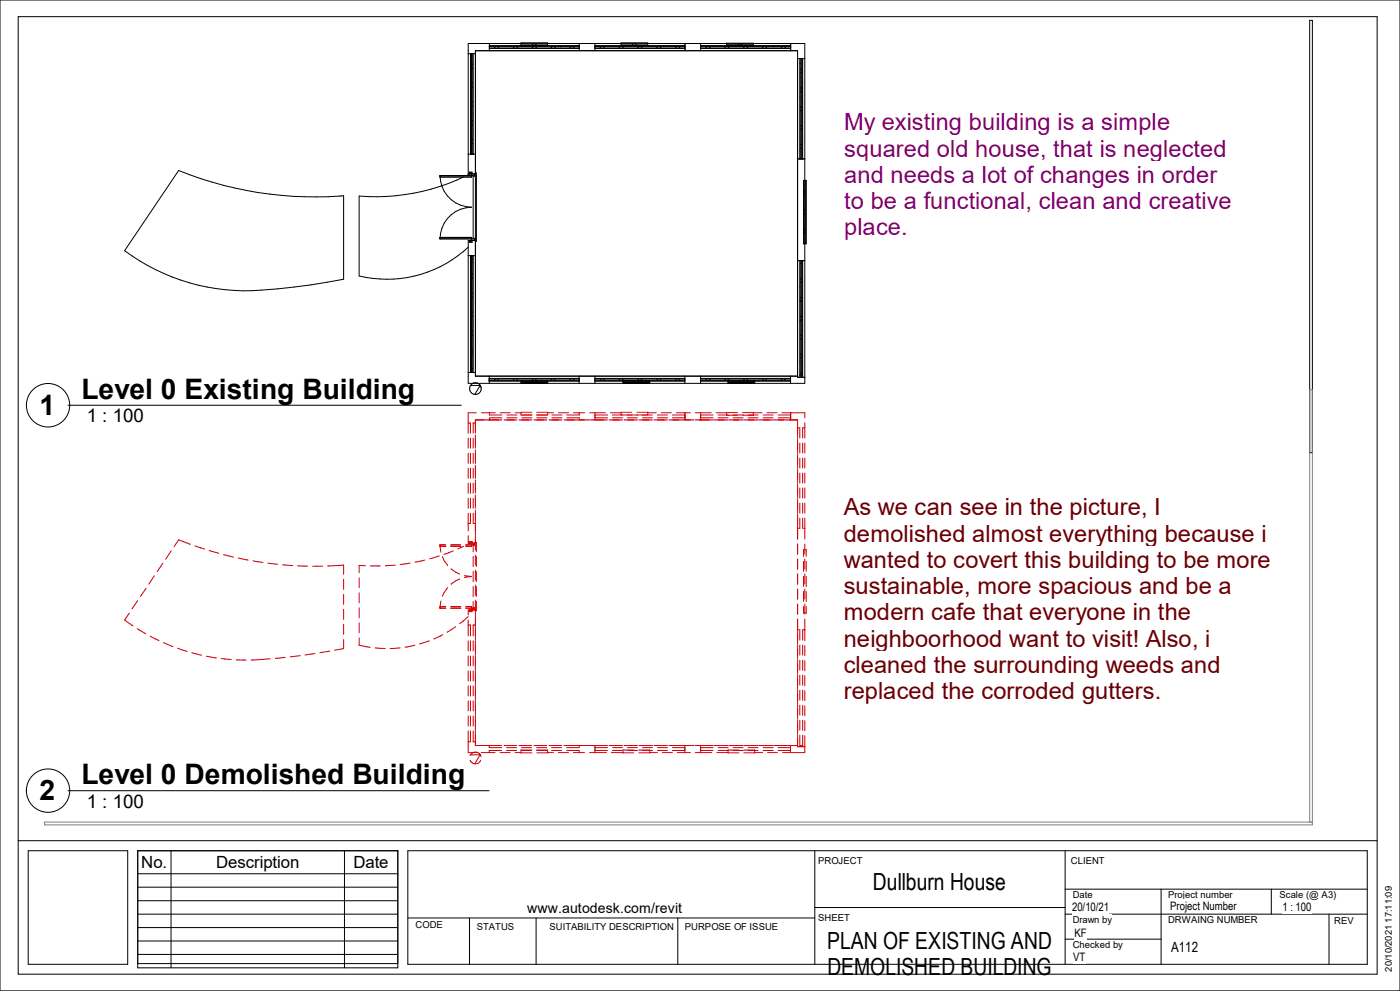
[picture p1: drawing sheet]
<svg xmlns="http://www.w3.org/2000/svg" width="420mm" height="297mm" viewBox="0 0 420 297" stroke-linecap="round" stroke-linejoin="round" font-family="sans-serif">
<path d="M141.5 52.1h.9v20h-.9z" fill="#c0c0c0"/>
<g fill="#fff">
<path d="M141.4 76.6h.5v35h-.5zM141.4 16.1h.5v30.1h-.5z" fill-rule="evenodd"/>
<path d="M241 54.1h.6v19h-.6z" fill-rule="evenodd"/>
</g>
<path d="M140.9 114.7h3.5v3.5h-3.5z" fill="#fff"/>
<g fill="none" stroke="#000" stroke-width=".3">
<path d="M140.5 16.1h2.1M141.1 16.1v30.1M141.2 16.1v30.1M141.4 16.1v30.1M141.8 19.1l-.4 .4M141.8 16.1v30.1M141.9 16.1v30.1M146.8 13v2.2M146.8 14.5h27M146.8 13.7h27M146.8 14.4h27M146.8 13.8h27"/>
<path d="M146.8 14h27M148.7 14l-.4 .4M149.3 14l.4 .4M154.3 14l-.4 .4M154.9 14l.5 .4M156.3 13h-15.8v39.1h2.1M156.3 13.7v-.8h8v.8M156.3 13.5h8M156.3 13h8M156.3 13.2h8M160 13.2l-.4 .3M160 14l-.4 .4"/>
<path d="M160.6 13.2l.4 .3M160.6 14l.4 .4M164.3 13h22M165.7 14l-.4 .4M166.2 14l.5 .4M168.1 14.4l.1 .1M171.3 14l-.4 .4M171.9 14l.4 .4M173.8 13v2.2M178.5 13v2.2M178.5 13.7h26.9v.8h-26.9M178.5 14.4h26.9"/>
<path d="M178.5 13.8h26.9M178.5 14h26.9M180.4 14l-.4 .4M181 14l.4 .4M186 14l-.4 .4M186.3 13.7v-.8h8v.8M186.3 13.5h8M186.3 13h8M186.3 13.2h8M186.6 14l.4 .4M190 13.2l-.4 .3M190.6 13.2l.4 .3"/>
<path d="M191.7 14l-.4 .4M192.3 14l.4 .4M193.5 13.6v.1M194.3 13h47.1v101.9h-15M197.3 14l-.4 .4M198 14l.3 .4M203 14l-.4 .4M203.6 14l.4 .4M205.5 13v2.2M210.2 13v2.2M210.2 13.7h27v.8h-27M210.2 14.4h27"/>
<path d="M210.2 13.8h27M210.2 14h27M212 14l-.3 .4M212.7 14l.4 .4M217.7 14l-.4 .4M218 13.8v-.8h8v.8M218 13.3h8M218.3 14l.4 .4M221.7 13.3l-.4 .4M221.7 13.7l.1 .1M222.3 13.3l.4 .4M223.4 14l-.4 .4"/>
<path d="M224 14l.4 .4M224.5 14.5h.1M229 14l-.4 .4M229.6 14l.4 .4M232 14.4l-.1 .1M234.7 14l-.4 .4M235.3 14l.4 .4M237.2 13v2.2M239.3 17.6h2.1M239.9 19h.2M239.9 17.6v30M240.1 17.6v30"/>
<path d="M240.5 17.6v30M240.7 17.6v30M240.8 17.6v30M392.9 6.1h.8v129.6h-.8zM141.4 20.1l.4 .4M141.4 25.8l.4 .4M141.4 31.5l.4 .3M141.4 37.1l.4 .4M141.8 24.8l-.4 .4M141.8 30.4l-.4 .5M141.8 36.1l-.4 .4M239.9 23.1h.2"/>
<path d="M239.9 29.2h.2M240.1 37.5l.4 .4M240.1 31.9l.4 .4M240.1 26.2l.4 .4M240.1 20.6l.4 .4M240.5 38.6l-.4 .3M240.5 32.9l-.4 .4M240.5 27.2l-.4 .4M240.5 21.6l-.4 .4M53.6 51.1a108.2 108.2 0 0 0 49.5 7.6v25a151.2 151.2 0 0 1-32.9 3.3 60.9 60.9 0 0 1-32.8-11.9zM132 52.6h9.5M132 52.6a9.5 9.5 0 0 0 9.5 9.5 9.5 9.5 0 0 0-9.5 9.5"/>
<path d="M139.1 53a61.6 61.6 0 0 1-31.4 5.8v23.9a35.8 35.8 0 0 0 32.8-8.6M140.5 46.2h2.1M140.8 51.6l.8 .5v-.5M140.8 51.6v.5l.8-.5M140.8 51.6h.8M141 52.1l-1 .5M141.4 42.8l.4 .3M141.5 52.6h.4v19h-9.9M141.5 52.1v.9h-9.5v-.4M141.8 46l.1 .1M141.8 41.7l-.4 .5M142.4 52.1v.7h-.5"/>
<path d="M142.6 51.9h.3v20.4h-.3M239.3 47.6h2.1M239.9 41.4h.2M239.9 45.4h.2M240.1 43.2l.4 .4M240.5 44.2l-.4 .4M241 54.1h.9v19h-.9zM241.1 57.2l.5 .4M241.1 54.1v19M241.6 58.2l-.5 .4M241.6 54.1v19M241.8 54.1v19"/>
<path d="M132 71.6v-.4h9.5v.9M140.5 76.6h2.1M140.8 72.6v-.5l.8 .5M140.8 72.6l.8-.5v.5M140.8 72.6h.8M141.1 76.6v35M141.2 76.6v35M141.4 77.5l.4 .4M141.4 76.6v35M141.6 76.6l-.2 .3M141.8 76.6v35M141.9 78.6v.1"/>
<path d="M141.9 76.6v35M141.9 71.4h.5v.7M142.6 72.1h-2.1v42.8h15.8M239.3 78.1h2.1M239.9 78.1v34.6h.9v-34.6M240.1 78.1v34.6M240.4 78.1h.1M240.5 78.1l-.1 34.6M240.5 78.7l-.4 .4M240.7 78.1v34.6M241.1 68.5l.5 .4M241.1 62.9l.5 .4"/>
<path d="M241.6 69.5l-.5 .4M241.6 63.9l-.5 .4M141.4 83.1l.4 .4M141.4 88.8l.4 .4M141.4 94.4l.4 .4M141.8 82.1l-.4 .4M141.8 87.8l-.4 .4M141.8 93.4l-.4 .5M141.8 99.1l-.4 .4M239.9 86.1h.2M239.9 90.1h.2M239.9 96.2h.2"/>
<path d="M240.1 94.7l.4 .4M240.1 89.1l.4 .4M240.1 83.4l.4 .4M240.5 95.7l-.4 .4M240.5 90l-.4 .5M240.5 84.4l-.4 .4M140.5 111.6h2.1M141.2 115.5h2.9l-1.6 2.7M141.4 100.1l.4 .4M141.4 105.7l.4 .5M141.4 111.4l.2 .2M141.8 104.7l-.4 .5"/>
<path d="M141.8 110.4l-.4 .4M141.9 105.5h-.1M143.8 115.2l.5 .8M143.8 115.2a1.75 1.75 0 0 0-2.8 .5 1.75 1.75 0 0 0 1.5 2.5 1.75 1.75 0 0 0 1.8-2.2M146.8 112.7v2.2M146.8 114.2h26.9M146.8 113.4h26.9M146.8 114.1h26.9M146.8 113.5h26.9M146.8 113.9h26.9M148.2 113.5l.4 .4M149.6 113.5l-.4 .4"/>
<path d="M153.9 113.5l.4 .4M155.3 113.5l-.4 .4M156.3 114.1v.8h8v-.8M156.3 114.9h8M156.3 114.6h8M159.6 113.5l.3 .4M159.6 114.3l.4 .3M161 113.5l-.5 .4M161 114.3l-.4 .3M164.3 114.9h22.6M165.2 113.5l.4 .4M166.6 113.5l-.4 .4"/>
<path d="M170.9 113.5l.3 .4M172.3 113.5l-.4 .4M173.7 112.7v2.2M178.5 112.7v2.2M178.5 114.2h26.9M178.5 113.4h26.9M178.5 114.1h26.9M178.5 113.5h26.9M178.5 113.9h26.9M179.5 113.4v.1M180 113.5l.4 .4M181.4 113.5l-.4 .4"/>
<path d="M185.6 113.5l.4 .4M186.9 114.1v.8h8v-.8M186.9 114.9h8M186.9 114.6h8M187 113.5l-.4 .4M190.2 114.3l.4 .3M191.3 113.5l.4 .4M191.6 114.3l-.4 .3M192.7 113.5l-.4 .4M194.9 114.9h23.5M196 113.4l-.1 .1M196.9 113.5l.4 .4"/>
<path d="M198.3 113.5l-.3 .4M199.5 113.4l.1 .1M202.6 113.5l.4 .4M204 113.5l-.4 .4M205.4 112.7v2.2M210.2 112.7v2.2M210.2 114.2h27M210.2 113.4h27M210.2 114.1h27M210.2 113.5h27M210.2 113.9h27M211.7 113.5l.3 .4"/>
<path d="M213.1 113.5l-.4 .4M217.3 113.5l.4 .4M218.4 114.1v.8h8v-.8M218.4 114.9h8M218.4 114.6h8M218.7 113.5l-.4 .4M221.7 114.3l.4 .3M223 113.5l.4 .4M223.1 114.3l-.4 .3M224.4 113.5l-.4 .4M226 114.2v.1M227.8 113.5h.1"/>
<path d="M228.6 113.5l.4 .4M228.8 113.5h-.1M230 113.5l-.4 .4M234.3 113.5l.4 .4M235.7 113.5l-.4 .4M237.2 112.7v2.2M239.3 112.7h-96.7v-97.5h96.7v97.9h2.1M239.9 108.4h.2M239.9 112.5h.2M240.1 111.7l.4 .4M240.1 106l.4 .4M240.1 100.4l.4 .4"/>
<path d="M240.5 107l-.4 .4M240.5 101.4l-.4 .4"/>
</g>
<path d="M141.5 162.8h.9v20h-.9z" fill="#d90000"/>
<path d="M140.9 225.4h3.5v3.5h-3.5z" fill="#fff"/>
<path d="M141.2 226.2h2.9M143.8 225.9l.5 .8M144.1 226.1l-1.6 2.8" fill="none" stroke="#d90000" stroke-width=".3"/>
<g fill="none" stroke="#ec0000" stroke-width=".3">
<path d="M141.1 131.3v3M141.1 135.8v3.1M141.9 131.3v3M141.9 135.8v3.1M142.9 123.7h-2.4v3.1h.6v3M144.4 123.7h2.4v.7h3.7M150.5 125.2h-3.7v.7h-4.2v.9h-.7v3M152.1 125.2h3M152.1 124.4h3M156.5 125.2h3.1M159.6 123.6h-3.3v.8h3.3M161 123.6h3.3v.8h-3.3"/>
<path d="M161 125.2h3M165.6 125.2h3M165.6 124.4h3M170.1 125.2h3.7v.7h1.6M175.4 123.7h-1.6v.7h-3.7M176.9 123.7h1.6v2.2h-1.6M178.5 125.2h3.7M178.5 124.4h3.7M183.7 125.2h3M183.7 124.4h12M188.2 125.2h3M189.5 123.6h-3.2v.8"/>
<path d="M191.1 123.6h3.2v.8M192.7 125.2h3M197.2 125.2h3M197.2 124.4h3M201.7 124.4h3.7v.8h-3.7M207.1 123.7h-1.6v2.2h1.6M208.6 123.7h1.6v2.2h-1.6M210.2 125.2h3.7M210.2 124.4h3.7M215.4 125.2h3M215.4 124.4h3M219.9 125.2h3"/>
<path d="M219.9 124.4h3M221.2 123.7h-3.2v.8h3.2M222.8 123.7h3.2v.8h-3.2M224.4 125.2h3M224.4 124.4h3M228.9 125.2h3M228.9 124.4h3M233.4 124.4h3.8v.8h-3.8M239.9 132.8v3M239.9 137.3v3M240.8 132.8v3M240.8 137.3v3"/>
<path d="M241.4 125.2v-1.5h-4.2v2.2h2.1v2.3h.6v3.1M241.4 126.7v1.5h-.6v3.1M141.1 153.8v3.1h-.6v2.2M141.1 140.3v3M141.1 144.8v3M141.1 149.4v2.9M141.9 153.8v3.1h.7v2.2M141.9 140.3v3M141.9 144.8v3M141.9 149.4v2.9M239.9 155.3v3h-.6v3.2M239.9 141.8v3"/>
<path d="M239.9 146.3v3M239.9 150.8v3M240.8 155.3v3h.6v3.2M240.8 141.8v3M240.8 146.3v3M240.8 150.8v3M140.5 160.6v2.2h2.1v-2.2M141.5 162.8v.5h.4v.2h.5v-.7M239.3 163.1v3M239.3 167.6v3M239.3 172v3M239.3 176.6v2.9"/>
<path d="M241 166.8v-2h.9v2M241 168.3v2.9M241 172.8v3M241 177.2v3.1M241.4 163.1v3M241.4 167.6v3M241.4 172v3M241.4 176.6v2.9M241.9 168.3v2.9M241.9 172.8v3M241.9 177.2v3.1M140.5 184.3v-1.5h2.1v1.5"/>
<path d="M140.5 185.8v1.5h.6v3.3M141.1 192.1v3M141.1 196.6v3M141.5 182.8v-.5h.4v-.2h.5v.7M141.9 192.1v3M141.9 196.6v3M142.6 185.8v1.5h-.7v3.3M239.3 181.1v3M239.3 185.5v3.3h.6v3.1M239.9 193.3v3M239.9 197.9v3M240.8 193.3v3"/>
<path d="M240.8 197.9v3M241 181.8v2h.9v-2M241.4 181.1v3M241.4 185.5v3.3h-.6v3.1M141.1 219.1v3.2h-.6v3.3h2.4M141.1 201.1v3M141.1 205.6v3M141.1 210.1v3M141.1 214.6v3M141.9 219.1v3.2h.7v1.1h4.2v.7h3.7M141.9 201.1v3M141.9 205.6v3"/>
<path d="M141.9 210.1v3M141.9 214.6v3M239.9 202.4v3M239.9 206.8v3M239.9 211.4v2.9M239.9 215.9v3M240.8 202.4v3M240.8 206.8v3M240.8 211.4v2.9M240.8 215.9v3M141.1 227.9a1.69 1.69 0 0 0 1.5 1 1.69 1.69 0 0 0 1.6-1M141.1 226.4a1.72 1.72 0 0 1 1.5-1 1.72 1.72 0 0 1 1.6 1"/>
<path d="M150.5 224.9h-3.7v.7h-2.4M152 224.9h3M152 224.1h3M156.5 224.9h3M156.5 224.1h3M159.6 224.8h-3.3v.8h3.3M161 224.9h3M161 224.1h3M161 224.8h3.3v.8h-3.3M165.5 224.9h3M165.5 224.1h3M170 224.9h3.7v.7h1.6"/>
<path d="M175.3 223.4h-1.6v.7h-3.7M176.9 223.4h1.6v2.2h-1.6M178.5 224.9h3.7M178.5 224.1h3.7M183.7 224.9h3M183.7 224.1h3M188.2 224.9h3M188.2 224.1h3M190.1 224.8h-3.2v.8h3.2M191.6 224.8h3.3v.8h-3.3M192.7 224.9h3M192.7 224.1h3"/>
<path d="M197.2 224.9h3M197.2 224.1h3M201.7 224.9h3.7M201.7 224.1h3.7M207.1 223.4h-1.7v2.2h1.7M208.6 223.4h1.6v2.2h-1.6M210.2 224.9h3.7M210.2 224.1h3.7M215.4 224.9h3M215.4 224.1h3M219.9 224.9h3M219.9 224.1h3"/>
<path d="M221.7 224.8h-3.3v.8h3.3M223.1 224.8h3.3v.8h-3.3M224.4 224.9h3M224.4 224.1h3M228.9 224.9h3M228.9 224.1h3M233.4 224.9h3.8M233.4 224.1h3.8M237.2 223.4h2.1v.4h2.1v1.8h-4.2zM239.9 220.3v3.1h.9v-3.1"/>
</g>
<g fill="none" stroke="#ca0000" stroke-width=".3">
<path d="M140.5 126.8v3M140.5 131.3v3M140.5 135.8v3.1M142.6 130.4v3.9M142.6 134.9v4M142.6 139.4v3.9M145.2 125.9h-2.6v3.9M146.7 125.9h3.8M146.8 123.7h1.7M150 123.7h3M151.2 125.9h3.9M154.6 123.7h1.7"/>
<path d="M155.7 125.9h3.9M160.2 125.9h3.8M164.3 123.7h1.7M164.7 125.9h3.9M167.6 123.7h3M169.2 125.9h7.5M172 123.7h1.8M178.2 125.9h4M178.5 123.7h3.2M182.7 125.9h4M183.1 123.7h3.2M187.2 125.9h4"/>
<path d="M191.7 125.9h4M194.3 123.7h2.6M196.2 125.9h4M198.4 123.7h3M200.7 125.9h7.5M202.9 123.7h2.6v2.2M209.7 125.9h4.3M210.2 123.7h3.2M214.2 125.9h4.2M214.8 123.7h3.2M218.7 125.9h4.2M223.2 125.9h4.3"/>
<path d="M226 123.7h2.6M227.7 125.9h4.2M230.1 123.7h3M232.2 125.9h7.1M234.6 123.7h2.6v2.2M239.3 128.2v3.1M239.3 131.6v4.2M239.3 136.1v4.2M241.4 128.2v3.1M241.4 132.8v3M241.4 137.3v3M140.5 140.3v3"/>
<path d="M140.5 144.8v3M140.5 149.4v2.9M140.5 153.8v3.1M142.6 143.9v3.9M142.6 148.4v3.9M142.6 152.9v4M142.6 157.4v3M239.3 140.6v4.2M239.3 145.1v4.2M239.3 149.6v4.2M239.3 154.1v4.2M239.3 158.6v3"/>
<path d="M241.4 141.8v3M241.4 146.3v3M241.4 150.8v3M241.4 155.3v3M43.8 176.3l-1.7 2.5M46.3 172.6l-1.6 2.4M48.9 168.8l-1.7 2.5M51.4 165.1l-1.7 2.5M57.1 163.1l-3.5-1.3-1.4 2.1M58.5 163.6l2.8 .9M62.7 165l3 .8M67.1 166.2l2.9 .8"/>
<path d="M71.5 167.3l2.9 .6M75.9 168.1l3 .5M80.3 168.8l3 .3M84.8 169.3l3 .2M89.3 169.6l3 .1M96.8 169.7h-3M98.3 169.6l4.8-.2v2.7M103.1 173.6v3M103.1 178.1v3M107.7 173.2v2.9M107.7 177.7v3M109.6 169.5h-1.9v2.2"/>
<path d="M111.1 169.6h3M118.6 169.4l-3 .2M123 168.8l-2.9 .4M127.4 167.9l-2.9 .6M131.8 166.6l-2.9 .9M132 163.3v.4h1.7M132 163.3h1.7M132 163.3l.3 2.2M132.7 166.9l1.6 2.6M134.2 176.2l-1.5 2.5M134.3 176.1l-.1 .1M135.3 163.3h2.9"/>
<path d="M135.3 163.7h2.9M135.3 170.5l.1 .1M135.4 170.6l2.5 1.4M136 165.1l-2.8 1.1M137.9 173.5l-2.6 1.6M139.1 163.7l-1.7 .8M139.3 172.5l2.2 .3-2.2 .3M139.7 163.3h1.8v.4h-1.8M140.8 162.3l.8 .5M140.8 162.3h.8M140.8 162.8h.8M140.8 162.3v.5"/>
<path d="M141 162.8l-1 .5M141.6 162.3l-.8 .5M141.6 162.3v.5M141.9 163.5v1.8M141.9 166.8v3M141.9 171.3v3M141.9 175.8v3M142.4 162.8h.2M142.6 161.9v3M142.6 166.4v3M142.6 170.9v3M142.6 175.4v3"/>
<path d="M142.6 179.9v3M142.6 162.6h.3v2.7M142.9 166.8v3M142.9 171.3v3M142.9 175.8v3M239.3 163.1v3M239.3 167.6v3M239.3 172.1v3M239.3 176.6v3M38.8 183.8l-1.4 2 2.5 1.8M41.1 188.4l2.6 1.5M41.3 180l-1.7 2.5"/>
<path d="M45 190.7l2.7 1.3M49.1 192.6l2.8 1.2M53.3 194.3l2.8 .9M57.5 195.6l3 .8M61.9 196.7l3 .5M66.4 197.4l2.9 .3M70.9 197.8h2.9M81.1 197.4l-5.7 .4M85.6 197l-3 .3M90 196.5l-2.9 .3M94.5 195.9l-3 .4M98.9 195.2l-2.9 .4"/>
<path d="M103.1 191.6v2.8l-2.7 .5M103.1 182.6v3M103.1 187.1v3M107.7 182.2v3M107.7 186.6v3.1M107.7 191.2v2.2l3.3 .6M112.6 194.2l2.9 .2M120 194.2l-2.9 .2M124.5 193.4l-3 .6M128.8 192.1l-2.9 .9M132 182.3h1.7M132.3 180.1l-.3 2.2"/>
<path d="M132.8 190.2l-2.6 1.3M133.7 181.8h-1.7v.5M135.3 181.8h2.9M135.3 182.3h2.9M136.7 187.8l-2.5 1.7M139.7 181.8h1.8v.5h-1.8M140.5 187.3v3.3M140.5 192.1v3M140.5 196.6v3M140.5 184.8l-2.6 2.1M140.8 182.8l.8 .5M140.8 182.8v.5"/>
<path d="M140.8 182.8h.8M140.8 183.3h.8M141.6 182.8l-.8 .5M141.6 182.8v.5M141.9 180.3v1.8M142.4 182.8h.2M142.6 184.4v7.5M142.6 192.1v4.3M142.6 196.6v4.3M142.9 180.3v2.7h-.3M239.3 181.1v3M239.3 185.6v3"/>
<path d="M239.3 188.8v4.3M239.3 193.3v4.3M239.3 197.9v4.2M241.4 188.8v3.2M241.4 193.5v3M241.4 198v3M140.5 201.1v3M140.5 205.6v3M140.5 210.1v3M140.5 214.6v3M140.5 219.1v3.2M142.6 219.1v4.3h2.6"/>
<path d="M142.6 201.1v4.3M142.6 205.6v4.3M142.6 210.1v4.3M142.6 214.6v4.3M239.3 202.4v4.2M239.3 206.8v4.3M239.3 211.4v4.2M239.3 215.9v4.2M241.4 202.5v3M241.4 207v3M241.4 211.5v3M241.4 216v3"/>
<path d="M146.7 223.4h3.8M146.8 225.6h1.7M150 225.6h3M151.2 223.4h3.8M154.5 225.6h1.8M155.7 223.4h3.8M160.2 223.4h3.8M164.3 225.6h1.7M164.7 223.4h3.8M167.5 225.6h3M169.2 223.4h7.5M172 225.6h1.7"/>
<path d="M178.2 223.4h4M178.5 225.6h3.4M182.7 223.4h4M183.4 225.6h3.5M187.2 223.4h4M191.7 223.4h4M194.9 225.6h2.3M196.2 223.4h4M198.7 225.6h3M200.7 223.4h7.5M203.2 225.6h2.2M209.7 223.4h4.2"/>
<path d="M210.2 225.6h3.3M214.2 223.4h4.2M215.1 225.6h3.3M218.7 223.4h4.2M223.2 223.4h4.2M226.4 225.6h2.4M227.7 223.4h4.2M230.3 225.6h3M234.8 225.6h2.4M239.3 220.3v3.1h-7.1M241.4 220.5v3.3h-2.1"/>
</g>
<path d="M392.9 246.4v-129.6h.8v130.4h-380.3v-.8h380.3" fill="none" stroke="#7f7f7f" stroke-width=".3"/>
<g fill="none" stroke="#000" stroke-width=".3">
<path d="M0 0h420v297h-420zM5.5 5h407.6v287h-407.6zM5.5 252h407.6M8.5 255h29.8v34h-29.8zM41.3 255h78v33.8h-78zM122.3 255h287.9v34h-287.9zM244.4 255v34M319.5 255v34M122.3 275.1h122.1M140.8 275.1v13.9M160.8 275.1v13.9M203.3 275.1v13.9"/>
<path d="M244.4 272h75.1M319.5 266.5h90.7M319.5 274h90.7M348.3 266.5v22.5M381.4 266.5v7.5M398.7 274v15M319.5 281.5h28.8"/>
</g>
<g fill="#fff">
<path d="M383.8 266.6h17.1v3.3h-17.1z"/>
<path d="M321.8 281.6h15.1v3.3h-15.1z"/>
<path d="M321.8 274h11.8v3.2h-11.8z"/>
<path d="M321.8 266.6h6v3.3h-6z"/>
<path d="M350.4 266.6h19.5v3.3h-19.5z"/>
<path d="M158.1 269.8h46.5v4.8h-46.5z"/>
<path d="M143 276h11.3v3.3h-11.3z"/>
<path d="M205.4 276h28.1v3.3h-28.1z"/>
<path d="M124.7 275.7h8.2v3.2h-8.2z"/>
<path d="M164.8 276h37.3v3.3h-37.3z"/>
<path d="M350.4 274.2h27v3.2h-27z"/>
<path d="M400.3 274.3h5.8v3.3h-5.8z"/>
<path d="M245.4 256.5h13.3v3.2h-13.3z"/>
<path d="M321.3 256.5h10.1v3.2h-10.1z"/>
<path d="M245.4 273.3h9.6v3.3h-9.6z"/>
<path d="M384.7 269.9h8.7v4.1h-8.7z"/>
<path d="M415 265.6h3.3v25.7h-3.3z"/>
<path d="M351.1 269.5h19.9v4.1h-19.9z"/>
<path d="M321.6 269.9h11.1v4.1h-11.1z"/>
<path d="M322.4 277.4h3.7v4.2h-3.7z"/>
<path d="M322 284.6h3.7v4.2h-3.7z"/>
</g>
<g fill="none" stroke="#000" stroke-width=".3">
<path d="M20.4 121.5h118M20.4 237h126.3M41.3 255h78v35.1h-78zM51.3 255v35.1M103.3 255v35.1M41.3 278h78M41.3 274h78M41.3 270h78M41.3 265.9h78M41.3 261.9h78M41.3 286h78M41.3 282h78"/>
<circle cx="14.4" cy="121.5" r="6.5"/>
<circle cx="14.4" cy="237" r="6.5"/>
</g>
<g fill="#fff">
<path d="M253.3 32.7h99.8v7.9h-99.8z"/>
<path d="M253.3 40.6h116.7v7.9h-116.7z"/>
<path d="M253.3 48.5h113.9v7.8h-113.9z"/>
<path d="M253.3 56.3h118.2v7.9h-118.2z"/>
<path d="M253.3 64.2h21v7.9h-21z"/>
<path d="M253.1 148.1h97.1v7.9h-97.1z"/>
<path d="M253.1 156h128.9v7.8h-128.9z"/>
<path d="M253.1 163.8h130.1v7.9h-130.1z"/>
<path d="M253.1 171.7h118.4v7.9h-118.4z"/>
<path d="M253.1 179.6h106.2v7.9h-106.2z"/>
<path d="M253.1 187.5h112v7.8h-112z"/>
<path d="M253.1 195.3h115.1v7.9h-115.1z"/>
<path d="M253.1 203.2h95.3v7.9h-95.3z"/>
</g>
<g font-size="8.5">
<text x="24.4" y="119.5">Level 0 Existing Building</text>
<text x="11.9" y="124.4">1</text>
<text x="11.9" y="239.9">2</text>
<text x="24.4" y="235">Level 0 Demolished Building</text>
</g>
<g font-size="7.1" fill="#7d007d">
<text x="253.3" y="39.1">My existing building is a simple</text>
<text x="253.3" y="46.9">squared old house, that is neglected</text>
<text x="253.3" y="54.8">and needs a lot of changes in order</text>
<text x="253.3" y="62.7">to be a functional, clean and creative</text>
<text x="253.3" y="70.6">place.</text>
</g>
<g font-size="7.1" fill="#6a0000">
<text x="253.1" y="154.4">As we can see in the picture, I</text>
<text x="253.1" y="162.3">demolished almost everything because i</text>
<text x="253.1" y="170.2">wanted to covert this building to be more</text>
<text x="253.1" y="178.1">sustainable, more spacious and be a</text>
<text x="253.1" y="185.9">modern cafe that everyone in the</text>
<text x="253.1" y="193.8">neighboorhood want to visit! Also, i</text>
<text x="253.1" y="201.7">cleaned the surrounding weeds and</text>
<text x="253.1" y="209.5">replaced the corroded gutters.</text>
</g>
<g font-size="7.1">
<text x="261.9" y="266.7">Dullburn House</text>
<text x="248.1" y="284.3">PLAN OF EXISTING AND</text>
<text x="248.2" y="292.3">DEMOLISHED BUILDING</text>
</g>
<g font-size="5.6">
<text x="26" y="126.5">1 : 100</text>
<text x="26" y="242">1 : 100</text>
</g>
<g font-size="5">
<text x="42.4" y="260">No.</text>
<text x="64.8" y="260">Description</text>
<text x="106" y="260">Date</text>
</g>
<text font-size="4.3" x="158.1" y="273.6">www.autodesk.com/revit</text>
<text font-size="4.2" x="351.4" y="285.2">A112</text>
<g font-size="3.5">
<text x="321.6" y="273.2">20/10/21</text>
<text x="351.1" y="272.8">Project Number</text>
<text x="384.7" y="273.2">1 : 100</text>
<text x="322.4" y="280.7">KF</text>
<text x="322" y="287.9">VT</text>
</g>
<g font-size="2.9">
<text x="245.5" y="259">PROJECT</text>
<text x="321.3" y="259">CLIENT</text>
<text x="321.8" y="269.2">Date</text>
<text x="350.4" y="269.2">Project number</text>
<text x="383.8" y="269.2">Scale (@ A3)</text>
<text x="245.5" y="275.9">SHEET</text>
<text x="124.7" y="278.3">CODE</text>
<text x="143" y="278.6">STATUS</text>
<text x="164.8" y="278.6">SUITABILITY DESCRIPTION</text>
<text x="205.4" y="278.6">PURPOSE OF ISSUE</text>
<text x="321.8" y="276.6">Drawn by</text>
<text x="350.4" y="276.7">DRWAING NUMBER</text>
<text x="400.3" y="276.9">REV</text>
<text x="321.8" y="284.2">Checked by</text>
</g>
<text font-size="2.8" x="417.6" y="291.2" transform="rotate(-90 417.6 291.2)">20/10/2021 17:11:09</text>
</svg>
